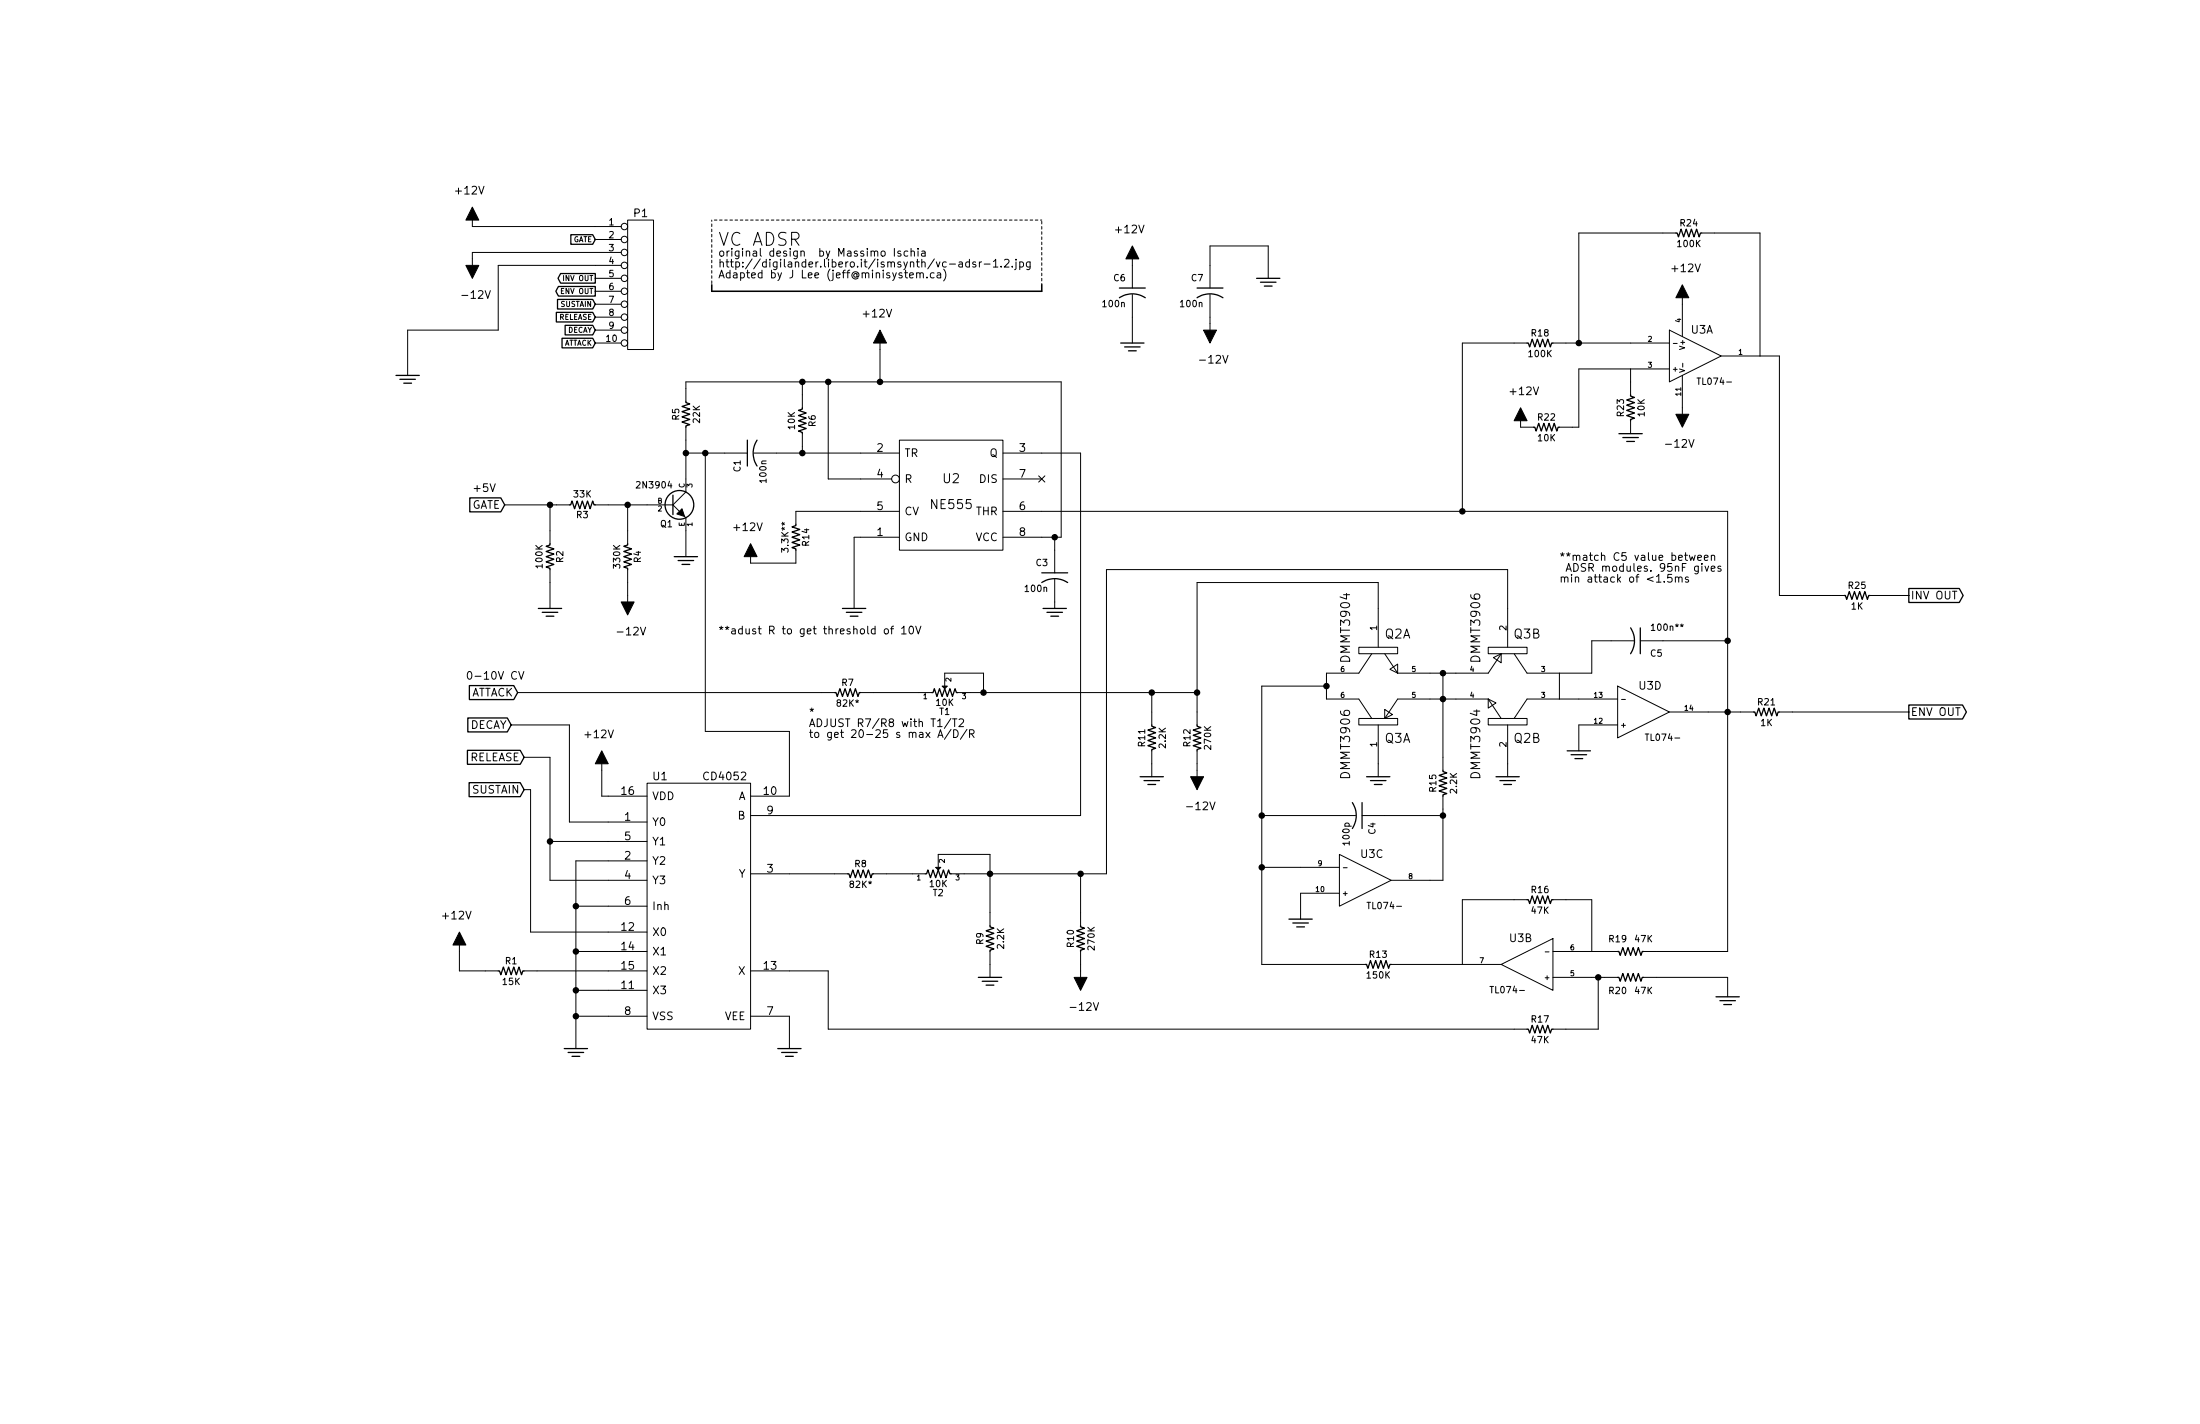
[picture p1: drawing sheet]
<svg xmlns="http://www.w3.org/2000/svg" width="432mm" height="279mm" viewBox="0 0 432 279" stroke-linecap="round" stroke-linejoin="round" font-family="sans-serif">
<g fill="none" stroke="#000" stroke-width=".2">
<path d="M92.7 43.2v1.3h29.2M116.8 47h5.1M116.8 54.6h5.1M116.8 57.2h5.1M116.8 59.7h5.1M121.9 49.5h-29.2v2.6M121.9 52.1h-24.1v12.7h-17.8v8.9M123.2 43.2h5.1v25.4h-5.1zM175.5 48.7v1.6M176.8 49.3h-.4l-.2 .2 .1 .2 .5 .1v.4h-.6M178.2 49.3h-.5l-.3 .3v.4l.2 .2h.6M178.5 54l.8-.1-.1-.3-.4-.1-.3 .2 .1 .8h.6"/>
<path d="M178.8 49.4l.1-.1a.36 .36 0 0 1 .6 .2v.8M178.8 48.7v1.6M179.9 53.7l.1-.1a.36 .36 0 0 1 .6 .1v.8M179.9 53.5v1M180.2 48.7v.2M180.2 49.3v1M180.6 53.7a.35 .35 0 0 1 .3-.2 .35 .35 0 0 1 .3 .2v.8M180.9 49.3h.6l.1 1M181.6 49.6l-.5 .1a.3 .3 0 0 0-.3 .3 .3 .3 0 0 0 .3 .3l.5-.1M181.9 54.4v.1M183.3 53.6l-.4-.1-.3 .3v.5l.2 .2h.5M184 53.6h.6v.9"/>
<path d="M184.6 53.9h-.5a.3 .3 0 0 0-.2 .3 .3 .3 0 0 0 .2 .3h.5M185.2 52.8a1.75 1.75 0 0 1 0 2.3M186.4 51.8h1.1M188.2 51.5h.6l.1 .9M188.9 51.7l-.5 .1a.3 .3 0 0 0-.2 .3 .3 .3 0 0 0 .2 .3l.5-.1M190.3 51.5l-.5-.1-.3 .3v.4l.2 .2h.6M190.3 50.9v1.5M191.5 51.5l-.4-.1-.2 .2 .1 .2 .5 .2v.3h-.6M192.2 51.4v1M192.7 51.4l-.3 .1-.2 .2M193.2 51.8h1.1M195 51.3l.4-.4v1.5"/>
<path d="M195 52.4h.9M196.5 52.2v.2M197.2 51l.5-.1 .3 .1v.3l-.9 1.1h.9M198.7 52.2v.2M199.4 51.4v1.3l-.3 .2M199.4 50.9v.1M200.2 51.5l.4-.1 .3 .3v.4l-.2 .2h-.5M200.2 51.4v1.5M202.2 51.4v1.2l-.3 .3-.4-.1M202.2 51.5l-.4-.1-.4 .3v.4l.2 .2h.6M222.2 50.8v5.7M222.2 57.8v9.5"/>
<path d="M237.5 57.8v7M248.9 54.6v-6.3h-11.4v8.2M328.9 45.7h-19v21.6M330.2 58.4v7.6M334 45.7h11.4v24.2M116.8 67.3h5.1M116.8 62.2h5.1M116.8 64.8h5.1M134.6 78.7v-3.8h73.7v30.5h-11.5M157.5 74.9v5.1M162.6 74.9v19.1h12.4M172.7 67.3v7.6"/>
<path d="M299.7 67.3h-12.7v33M304.8 67.3h22.9M320 72.4v5.1M327.7 64.8l10.1 5.1-10.1 5zM327.7 72.4h-17.8v11.4h-3.8M328.4 67.4h.8M329.6 72.4l1.1 .3-1.1 .4M330.2 73.7v7.6M330.3 71.3v.7M333.1 74.2h.7M337.8 69.9h11.4v46.9h12.7M338.9 75h1"/>
<path d="M99.1 99.1h12.7M107.9 99.1v7.6M116.8 99.1h15.3M123.2 99.1v7.6M132.1 99.1l1.2 1.2M134.6 88.9h12.1M134.6 83.8v12.7l-2.5 2.6M138.4 88.9v54.6h16.5v12.7h-7.6M148 88.9h28.5M157.5 85.1v3.8M176.5 86.4h20.3v21.6h-20.3zM196.8 88.9h15.3v71.1h-64.8"/>
<path d="M196.8 94h7.7M203.9 93.4l1.2 1.2M205.1 93.4l-1.2 1.2M298.4 82.6v1.2h2.6M320 82.6v2.5M107.9 111.8v7.6M123.2 111.8v6.3M134.4 101.3l.2 .3v7.6M156.2 108v2.5h-8.9v-1.3M176.5 105.4h-8.9v14M176.5 100.3h-20.3v2.6M196.8 100.3h142.3v86.4h-16.5"/>
<path d="M207 105.4v7M207 113.7v5.7M326.6 114.1v.1M328.1 112.7h-.7l-.1 .7 .2-.1 .5 .1 .2 .5-.3 .3-.6-.1M328.8 113.4l.1-.1a.36 .36 0 0 1 .6 .1v.8M328.8 113.2v1M329.5 113.4a.35 .35 0 0 1 .3-.2 .35 .35 0 0 1 .3 .2v.8M331.4 113.3l-.4-.1-.2 .2 .1 .2 .5 .2v.3h-.6M331.6 108.9l.3 1.1 .2-.8 .3 .8 .3-1.1M333.2 109.4l.8-.1-.1-.3-.4-.1-.3 .3 .1 .7h.6M334 110.6v.1M334 111.1v1"/>
<path d="M334.5 109.4l.8-.1-.1-.3-.5-.1-.2 .3 .1 .7h.6M334.6 111.1l.4 1 .4-1M335.9 111.6l.7-.2-.1-.2-.4-.1-.2 .2v.7h.6M335.9 109.1l.1-.1a.36 .36 0 0 1 .5 .2v.8M335.9 108.9v1.1M337.7 111.2l-.3-.1-.2 .2v.2l.5 .2v.3h-.5M367 116.8h7.6M101.4 131.9a.72 .72 0 0 0-1.1 .5 .72 .72 0 0 0 .8 .9l.3-.2M101.6 135.9h62.2M101.8 131.7l.5 1.6 .5-1.6M168.9 135.9h14M173.7 123.4h.4l.3 .3v.4l-.3 .3-.4-.1-.1-.2z"/>
<path d="M174.8 123.4h.6M175.4 122.9l-.4 .2v1.3M177 123.3l.4-.4v1.5M177 124.4h.9M178.6 123l.2-.1a.81 .81 0 0 1 .5 .7 .81 .81 0 0 1-.5 .8l-.2-.2-.2-.4zM179.7 122.9l.5 1.5 .5-1.5M185.4 134.6v-2.5h7.6v3.8M188 135.9h46.9M226.1 135.9v6.3M260.3 134.6h-12.7v54.6h20.4M266.7 127h7.6v1.3h-7.6zM269.2 128.3l-2.5 3.8h-6.4v5.1h6.4l2.5 3.8"/>
<path d="M270.5 127v-12.7h-35.6v27.9M271.8 139.2l1.5 1-1.5 .8zM271.8 128.3l2.5 3.8M272.8 131.3l1.5-1v1.8zM283.2 132.1v19M292.1 127h7.6v1.3h-7.6zM292.1 137.2l1.5 .7-1.5 1zM292.1 137.2h-17.8l-2.5 3.8M292.1 137.2l2.5 3.8M293.1 129l1.5-.7v1.7zM294.6 128.3l-2.5 3.8h-17.8M295.9 127v-15.2h-78.7v59.7h-30.5"/>
<path d="M306.1 132.1v5.1M317.5 134.6l10.2 5.1-10.2 5.1zM317.5 137.2h-17.8l-2.5 3.8M318.3 137.2h.7M320.7 125.7h-8.3v6.4h-12.7l-2.5-3.8M321.9 125.7h17.2M327.7 139.7h16.5M329.8 122.6l.3 .1 .3-.1M349.2 139.7h25.4M100.3 142.2h11.5v19.1h15.2M102.9 148.6h5v24.1h19.1M102.9 154.9h1.2v28h22.9"/>
<path d="M118.1 149.9v6.3h8.9M127 153.7h20.3v48.2h-20.3zM184 142.6h.9M184.1 144.7l.5-1.5 .5 1.5M184.2 144.3h.7M186.6 141l-1.3 1.9M186.7 143.1l-1.3 2M186.9 141h.9M187.2 143.2a.77 .77 0 0 1 .9 .7 .77 .77 0 0 1-.9 .8zM187.4 141v1.6M188.2 141.2l.6-.2 .3 .2v.3l-.9 1.1h.9M189.8 143.1l-1.3 2"/>
<path d="M190.3 144l.7-.1 .2-.2-.1-.4-.2-.1h-.6v1.5M190.7 144l.5 .7M226.1 147.3v5.1M234.9 147.3v5.1M266.7 141h7.6v1.2h-7.6zM270.5 142.2v10.2M283.2 156.2v16.5h-10.2M292.1 141h7.6v1.2h-7.6zM295.9 142.2v10.2M317.5 142.2h-7.6v5.1M322.9 144h.7M328.7 144.8h1"/>
<path d="M107.9 165.1h19.1M113 177.8h14M127 168.9h-14v36.8M147.3 171.5h19.1M171.4 171.5h10.2M184.1 170.2v-2.6h10.2v14M212.1 171.5v10.1M247.6 160h18.5M247.6 170.2h15.3M262.9 167.6l10.1 5.1-10.1 5.1zM262.9 175.3h-7.6v5M263.7 170.3h.7"/>
<path d="M267.3 160h15.9M268.3 177h.7M274.1 177.8h1M299.7 176.5h-12.7v12.7M304.8 176.5h7.6v10.2M90.2 185.4v5.1h7.6M102.9 190.5h24.1M113 199.4h14M113 194.3h14M113 186.7h14M147.3 199.4h7.6v6.3M147.3 190.5h15.3v11.4h137.1"/>
<path d="M194.3 186.7v5.1M212.1 186.7v5.1M273 189.2h21.6M292.4 193.5h.7M294.6 189.2l10.2-5v10.1zM298.2 194.3h1M303.3 186.8h.7M304.8 186.7h12.7M304.8 191.8h12.7M313.7 191.8v10.1h-8.9M322.6 191.8h16.5v3.8"/>
<circle cx="122.6" cy="49.5" r=".63"/>
<circle cx="122.6" cy="47" r=".63"/>
<circle cx="122.6" cy="57.1" r=".63"/>
<circle cx="122.6" cy="59.7" r=".63"/>
<circle cx="122.6" cy="52.1" r=".63"/>
<circle cx="122.6" cy="54.6" r=".63"/>
<circle cx="122.6" cy="44.4" r=".63"/>
<circle cx="122.6" cy="62.2" r=".63"/>
<circle cx="122.6" cy="64.8" r=".63"/>
<circle cx="122.6" cy="67.3" r=".63"/>
<circle cx="175.8" cy="94" r=".76"/>
</g>
<g fill="none" stroke="#000" stroke-width=".25">
<path d="M109.4 58.8h6.9l.5 .9-.5 .9h-6.9zM109.6 56.2h7.2v1.9h-7.2l-.5-.9zM110 53.7h6.8v1.8h-6.8l-.5-.9zM112 46.1h4.3l.5 .9-.5 .9h-4.3zM219.7 58.4a4.6 4.6 0 0 1 5.1 0M219.7 56.5h5.1M234.9 58.4a4.6 4.6 0 0 1 5.1 0M234.9 56.5h5.1M246.6 54.6h4.6M247.4 55.4h3M248.2 56.1h1.5M328.9 45.7h.3l.2 .8 .5-1.5 .6 1.5 .5-1.5 .5 1.5 .5-1.5 .5 1.5 .5-1.5 .5 1.5 .3-.8h.2"/>
<path d="M77.7 73.7h4.6M78.5 74.4h3M79.2 75.2h1.6M109.2 61.3h7.1l.5 .9-.5 1h-7.1zM110.3 66.4h6l.5 .9-.5 .9h-6zM110.9 63.8h5.4l.5 1-.5 .9h-5.4zM134.6 78.7v.3l.8 .2-1.5 .6 1.5 .5-1.5 .5 1.5 .5-1.5 .5 1.5 .5-1.5 .5 1.5 .5-.8 .3v.2M220 67.3h4.5M220.7 68.1h3.1M221.5 68.8h1.5M299.7 67.3h.3l.2 .8 .5-1.6 .5 1.6 .6-1.6 .5 1.6 .5-1.6 .5 1.6 .5-1.6 .5 1.6 .2-.8h.3M320 77.5v.2l.8 .3-1.5 .5 1.5 .5-1.5 .5 1.5 .5-1.5 .5 1.5 .5-1.5 .5 1.5 .5-.8 .3v.3"/>
<path d="M92.2 97.7h6.1l.8 1.4-.8 1.3h-6.1zM111.8 99.1h.2l.3-.8 .5 1.5 .5-1.5 .5 1.5 .5-1.5 .5 1.5 .5-1.5 .5 1.5 .5-1.5 .3 .8h.2M132.1 97.2v3.8M146.7 86.4v5M148.6 86.4a4.6 4.6 0 0 0 0 5M157.5 80v.3l-.8 .2 1.5 .5-1.5 .5 1.5 .5-1.5 .6 1.5 .5-1.5 .5 1.5 .5-1.5 .5 .8 .2v.3M301 83.8h.2l.3 .8 .5-1.5 .5 1.5 .5-1.5 .5 1.5 .5-1.5 .5 1.5 .6-1.5 .5 1.5 .2-.8h.3M317.8 85.1h4.5M318.5 85.9h3.1M319.3 86.6h1.5M105.7 119.4h4.5M107.9 106.7v.2l-.7 .3 1.5 .5-1.5 .5 1.5 .5-1.5 .5 1.5 .5-1.5 .5 1.5 .5-1.5 .6 .7 .2v.3"/>
<path d="M123.2 106.7v.2l-.8 .3 1.6 .5-1.6 .5 1.6 .5-1.6 .5 1.6 .5-1.6 .5 1.6 .5-1.6 .6 .8 .2v.3M132.3 109.2h4.6M133.1 110h3M133.9 110.7h1.5M156.2 102.9v.2l-.8 .3 1.6 .5-1.6 .5 1.6 .5-1.6 .5 1.6 .5-1.6 .5 1.6 .5-1.6 .5 .8 .3v.3M165.4 119.4h4.5M204.5 114.3a4.6 4.6 0 0 1 5 0M204.5 112.4h5M204.7 119.4h4.6M361.9 116.8h.3l.3 .8 .5-1.5 .5 1.5 .5-1.5 .5 1.5 .5-1.5 .5 1.5 .5-1.5 .5 1.5 .3-.8h.2M374.6 115.5h10l.7 1.3-.7 1.4h-10zM92.1 134.5h8.7l.8 1.4-.8 1.4h-8.7z"/>
<path d="M106.4 120.1h3.1M107.2 120.9h1.5M163.8 135.9h.3l.2 .8 .5-1.6 .6 1.6 .5-1.6 .5 1.6 .5-1.6 .5 1.6 .5-1.6 .5 1.6 .3-.8h.2M166.1 120.1h3.1M166.9 120.9h1.5M182.9 135.9h.2l.3-.8 .5 1.6 .5-1.6 .5 1.6 .5-1.6 .5 1.6 .5-1.6 .5 1.6 .6-1.6 .2 .8h.3M205.5 120.1h3M206.2 120.9h1.6M320 123.2a4.6 4.6 0 0 1 0 5.1M321.9 123.2v5.1M344.2 139.7h.2l.3 .8 .5-1.6 .5 1.6 .5-1.6 .5 1.6 .5-1.6 .5 1.6 .5-1.6 .5 1.6 .3-.8h.2M374.6 138.3h10.6l.8 1.4-.8 1.4h-10.6z"/>
<path d="M91.7 147.2h10.4l.8 1.4-.8 1.4h-10.4zM91.8 140.9h7.8l.7 1.3-.7 1.4h-7.8zM92.1 153.6h10l.8 1.3-.8 1.4h-10zM223.8 152.4h4.5M224.5 153.2h3.1M225.3 153.9h1.5M226.1 142.2v.3l.7 .2-1.5 .6 1.5 .5-1.5 .5 1.5 .5-1.5 .5 1.5 .5-1.5 .5 1.5 .5-.7 .3v.2M234.9 142.2v.3l.8 .2-1.5 .6 1.5 .5-1.5 .5 1.5 .5-1.5 .5 1.5 .5-1.5 .5 1.5 .5-.8 .3v.2M265.4 157.5a4.6 4.6 0 0 1 0 5.1M267.3 157.5v5.1M268.2 152.4h4.6M269 153.2h3"/>
<path d="M269.7 153.9h1.6M283.2 151.1v.3l.8 .2-1.6 .5 1.6 .6-1.6 .5 1.6 .5-1.6 .5 1.6 .5-1.6 .5 1.6 .5-.8 .3v.2M293.6 152.4h4.6M294.4 153.2h3M295.1 153.9h1.6M307.6 147.3h4.6M308.4 148.1h3M309.1 148.8h1.5M166.4 171.5h.2l.3 .7 .5-1.5 .5 1.5 .5-1.5 .5 1.5 .5-1.5 .5 1.5 .5-1.5 .5 1.5 .3-.7h.2M181.6 171.5h.3l.2-.8 .5 1.5 .5-1.5 .5 1.5 .5-1.5 .6 1.5 .5-1.5 .5 1.5 .5-1.5 .2 .8h.3M299.7 176.5h.3l.2 .8 .5-1.5 .5 1.5 .6-1.5 .5 1.5 .5-1.5 .5 1.5 .5-1.5 .5 1.5 .2-.8h.3M97.8 190.5h.2l.3 .8 .5-1.6 .5 1.6 .5-1.6 .5 1.6 .5-1.6 .5 1.6 .6-1.6 .5 1.6 .2-.8h.3"/>
<path d="M192 191.8h4.6M192.8 192.5h3M193.5 193.3h1.6M194.3 181.6v.3l.8 .2-1.6 .5 1.6 .5-1.6 .5 1.6 .6-1.6 .5 1.6 .5-1.6 .5 1.6 .5-.8 .2v.3M212.1 181.6v.3l.8 .2-1.6 .5 1.6 .5-1.6 .5 1.6 .6-1.6 .5 1.6 .5-1.6 .5 1.6 .5-.8 .2v.3M253 180.3h4.6M253.7 181.1h3.1M254.5 181.9h1.5M268 189.2h.2l.3 .8 .5-1.5 .5 1.5 .5-1.5 .5 1.5 .5-1.5 .5 1.5 .5-1.5 .5 1.5 .3-.8h.2M317.5 186.7h.3l.2 .8 .5-1.6 .5 1.6 .5-1.6 .5 1.6 .5-1.6 .6 1.6 .5-1.6 .5 1.6 .2-.8h.3M317.5 191.8h.3l.2 .7 .5-1.5 .5 1.5 .5-1.5 .5 1.5 .5-1.5 .6 1.5 .5-1.5 .5 1.5 .2-.7h.3M336.8 195.6h4.6"/>
<path d="M337.6 196.3h3M338.3 197.1h1.6M110.7 205.7h4.6M111.5 206.5h3.1M112.3 207.3h1.5M152.7 205.7h4.5M153.4 206.5h3.1M154.2 207.3h1.5M299.7 201.9h.3l.2 .8 .5-1.5 .5 1.5 .6-1.5 .5 1.5 .5-1.5 .5 1.5 .5-1.5 .5 1.5 .2-.8h.3"/>
<circle cx="133.3" cy="99.1" r="2.82"/>
</g>
<g fill="#000" stroke="#000" stroke-width=".2">
<path d="M92.7 40.6l1.3 2.6h-2.6zM91.4 52.1h2.6l-1.3 2.5zM222.2 48.3l1.3 2.5h-2.5zM330.2 55.9l1.3 2.5h-2.6zM172.7 64.8l1.3 2.5h-2.6zM236.2 64.8h2.6l-1.3 2.5zM298.4 80l1.3 2.6h-2.5zM328.9 81.3h2.6l-1.3 2.5zM121.9 118.1h2.6l-1.3 2.6zM132.8 100.8l1.1-1 .5 1.5zM147.3 106.7l1.3 2.5h-2.6zM184.9 134.6h1l-.5 .5z"/>
<path d="M118.1 147.3l1.3 2.6h-2.6zM233.7 152.4h2.5l-1.3 2.5zM183.6 170.2h1.1l-.6 .5zM90.2 182.9l1.2 2.5h-2.5zM210.8 191.8h2.6l-1.3 2.5z"/>
</g>
<g fill="#000" stroke="#000" stroke-width=".25">
<circle cx="157.5" cy="74.9" r=".51"/>
<circle cx="162.6" cy="74.9" r=".51"/>
<circle cx="172.7" cy="74.9" r=".51"/>
<circle cx="309.9" cy="67.3" r=".51"/>
<circle cx="108" cy="99.1" r=".51"/>
<circle cx="123.2" cy="99.1" r=".51"/>
<circle cx="134.6" cy="88.9" r=".51"/>
<circle cx="138.4" cy="88.9" r=".51"/>
<circle cx="157.5" cy="88.9" r=".51"/>
<circle cx="207" cy="105.4" r=".51"/>
<circle cx="287" cy="100.3" r=".51"/>
<circle cx="193" cy="135.9" r=".51"/>
<circle cx="226.1" cy="135.9" r=".51"/>
<circle cx="235" cy="135.9" r=".51"/>
<circle cx="260.3" cy="134.6" r=".51"/>
<circle cx="283.2" cy="132.1" r=".51"/>
<circle cx="283.2" cy="137.2" r=".51"/>
<circle cx="339.1" cy="125.7" r=".51"/>
<circle cx="339.1" cy="139.7" r=".51"/>
<circle cx="108" cy="165.1" r=".51"/>
<circle cx="113" cy="177.8" r=".51"/>
<circle cx="194.3" cy="171.5" r=".51"/>
<circle cx="212.1" cy="171.5" r=".51"/>
<circle cx="247.7" cy="160" r=".51"/>
<circle cx="247.7" cy="170.2" r=".51"/>
<circle cx="283.2" cy="160" r=".51"/>
<circle cx="113" cy="186.7" r=".51"/>
<circle cx="113" cy="194.3" r=".51"/>
<circle cx="113" cy="199.4" r=".51"/>
<circle cx="313.7" cy="191.8" r=".51"/>
</g>
<path d="M139.7 43.2v12.7M204.5 55.9v-12.7M204.5 43.2h-64.8" fill="none" stroke="#000" stroke-width=".2" stroke-dasharray=".5" stroke-dashoffset=".3"/>
<path d="M139.7 55.9v1.3h64.8v-1.3" fill="none" stroke="#000" stroke-width=".3"/>
<text font-size="3.5" x="141" y="48.3">VC ADSR</text>
<g font-size="2.5">
<text x="185.1" y="94.8">U2</text>
<text x="182.9" y="99.9">NE555</text>
<text x="271.8" y="125.3">Q2A</text>
<text x="297.2" y="125.3">Q3B</text>
<text x="265" y="129.6" transform="rotate(-90 265 129.6)">DMMT3904</text>
<text x="290.5" y="129.6" transform="rotate(-90 290.5 129.6)">DMMT3906</text>
<text x="271.8" y="145.7">Q3A</text>
<text x="297.2" y="145.7">Q2B</text>
<text x="265" y="152.5" transform="rotate(-90 265 152.5)">DMMT3906</text>
<text x="290.5" y="152.5" transform="rotate(-90 290.5 152.5)">DMMT3904</text>
</g>
<g font-size="2.1">
<text x="89.6" y="38.2">+12V</text>
<text x="124.4" y="42.6">P1</text>
<text x="219.1" y="45.8">+12V</text>
<text x="141" y="50.3">original design by Massimo Ischia</text>
<text x="141" y="52.5">http://digilander.libero.it/ismsynth/vc-adsr-1.2.jpg</text>
<text x="328.3" y="53.4">+12V</text>
<text x="91.1" y="58.6">-12V</text>
<text x="141" y="54.6">Adapted by J Lee (jeff@minisystem.ca)</text>
<text x="169.6" y="62.3">+12V</text>
<text x="331.9" y="65.5">U3A</text>
<text x="235.9" y="71.3">-12V</text>
<text x="296.6" y="77.5">+12V</text>
<text x="172.1" y="88.6">2</text>
<text x="177.5" y="89.7">TR</text>
<text x="194.2" y="89.7">Q</text>
<text x="200.1" y="88.6">3</text>
<text x="327.3" y="87.8">-12V</text>
<text x="172.1" y="93.7">4</text>
<text x="177.5" y="94.7">R</text>
<text x="192.3" y="94.7">DIS</text>
<text x="200.1" y="93.7">7</text>
<text x="92.3" y="99.8">GATE</text>
<text x="92.7" y="96.5">+5V</text>
<text x="172.1" y="100.1">5</text>
<text x="177.5" y="101.1">CV</text>
<text x="191.5" y="101.1">THR</text>
<text x="200.1" y="100.1">6</text>
<text x="144.2" y="104.2">+12V</text>
<text x="172.1" y="105.2">1</text>
<text x="177.5" y="106.2">GND</text>
<text x="191.4" y="106.2">VCC</text>
<text x="200.1" y="105.2">8</text>
<text x="306.1" y="110">**match C5 value between</text>
<text x="306.7" y="112.2">ADSR modules. 95nF gives</text>
<text x="306.1" y="114.3">min attack of &lt;1.5ms</text>
<text x="375.1" y="117.6">INV OUT</text>
<text x="121.6" y="124.7">-12V</text>
<text x="141" y="124.5">**adust R to get threshold of 10V</text>
<text x="91.4" y="133.3">0-10V CV</text>
<text x="92" y="136.7">ATTACK</text>
<text x="321.7" y="135.3">U3D</text>
<text x="92" y="143">DECAY</text>
<text x="158.7" y="140.5">*</text>
<text x="158.7" y="142.6">ADJUST R7/R8 with T1/T2</text>
<text x="375.1" y="140.5">ENV OUT</text>
<text x="91.9" y="149.4">RELEASE</text>
<text x="115" y="144.8">+12V</text>
<text x="158.7" y="144.8">to get 20-25 s max A/D/R</text>
<text x="92.6" y="155.7">SUSTAIN</text>
<text x="122" y="156">16</text>
<text x="128.2" y="153.1">U1</text>
<text x="138.4" y="153.1">CD4052</text>
<text x="150" y="156">10</text>
<text x="122.6" y="161">1</text>
<text x="128" y="157">VDD</text>
<text x="144.8" y="160.8">B</text>
<text x="144.8" y="157">A</text>
<text x="150.5" y="159.8">9</text>
<text x="233.3" y="159">-12V</text>
<text x="122.6" y="164.8">5</text>
<text x="128" y="162.1">Y0</text>
<text x="128" y="165.9">Y1</text>
<text x="122.6" y="168.7">2</text>
<text x="122.6" y="172.5">4</text>
<text x="128" y="169.7">Y2</text>
<text x="128" y="173.5">Y3</text>
<text x="144.9" y="172.2">Y</text>
<text x="150.5" y="171.2">3</text>
<text x="267.1" y="168.3">U3C</text>
<text x="122.6" y="177.5">6</text>
<text x="128" y="178.6">Inh</text>
<text x="87" y="180.4">+12V</text>
<text x="122" y="182.6">12</text>
<text x="128" y="183.6">X0</text>
<text x="296.3" y="184.8">U3B</text>
<text x="122" y="186.4">14</text>
<text x="122" y="190.2">15</text>
<text x="128" y="187.5">X1</text>
<text x="128" y="191.3">X2</text>
<text x="144.9" y="191.3">X</text>
<text x="150" y="190.2">13</text>
<text x="122" y="194.1">11</text>
<text x="128" y="195.1">X3</text>
<text x="122.6" y="199.1">8</text>
<text x="128" y="200.2">VSS</text>
<text x="142.1" y="200.2">VEE</text>
<text x="150.5" y="199.1">7</text>
<text x="210.5" y="198.3">-12V</text>
</g>
<g font-size="1.8">
<text x="119.5" y="44.2">1</text>
<text x="119.5" y="46.7">2</text>
<text x="329.8" y="44.4">R24</text>
<text x="119.5" y="49.3">3</text>
<text x="119.5" y="51.8">4</text>
<text x="329.4" y="48.5">100K</text>
<text x="119.5" y="54.4">5</text>
<text x="119.5" y="56.9">6</text>
<text x="119.5" y="59.4">7</text>
<text x="218.6" y="55.2">C6</text>
<text x="233.9" y="55.2">C7</text>
<text x="119.5" y="62">8</text>
<text x="119.5" y="64.5">9</text>
<text x="216.6" y="60.2">100n</text>
<text x="231.8" y="60.2">100n</text>
<text x="300.6" y="66">R18</text>
<text x="119" y="67.1">10</text>
<text x="300.2" y="70.1">100K</text>
<text x="333.7" y="75.5">TL074-</text>
<text x="133.3" y="82.4" transform="rotate(-90 133.3 82.4)">R5</text>
<text x="137.4" y="82.9" transform="rotate(-90 137.4 82.9)">22K</text>
<text x="160.1" y="83.7" transform="rotate(-90 160.1 83.7)">R6</text>
<text x="301.9" y="82.5">R22</text>
<text x="318.7" y="81.6" transform="rotate(-90 318.7 81.6)">R23</text>
<text x="322.8" y="81.6" transform="rotate(-90 322.8 81.6)">10K</text>
<text x="156" y="84.2" transform="rotate(-90 156 84.2)">10K</text>
<text x="301.9" y="86.6">10K</text>
<text x="125.3" y="95.8">2N3904</text>
<text x="145.3" y="92.5" transform="rotate(-90 145.3 92.5)">C1</text>
<text x="150.4" y="94.6" transform="rotate(-90 150.4 94.6)">100n</text>
<text x="112.7" y="97.6">33K</text>
<text x="113.2" y="101.7">R3</text>
<text x="129.6" y="103.4">Q1</text>
<text x="154.7" y="107.9" transform="rotate(-90 154.7 107.9)">3.3K**</text>
<text x="158.8" y="107" transform="rotate(-90 158.8 107)">R14</text>
<text x="106.5" y="111.3" transform="rotate(-90 106.5 111.3)">100K</text>
<text x="110.5" y="110.3" transform="rotate(-90 110.5 110.3)">R2</text>
<text x="121.7" y="111.3" transform="rotate(-90 121.7 111.3)">330K</text>
<text x="125.8" y="110.3" transform="rotate(-90 125.8 110.3)">R4</text>
<text x="203.4" y="111">C3</text>
<text x="201.3" y="116.1">100n</text>
<text x="362.9" y="115.5">R25</text>
<text x="363.4" y="119.6">1K</text>
<text x="270.3" y="123.7" transform="rotate(-90 270.3 123.7)">1</text>
<text x="295.7" y="123.7" transform="rotate(-90 295.7 123.7)">2</text>
<text x="324.5" y="123.7">100n**</text>
<text x="324" y="128.8">C5</text>
<text x="165.3" y="134.6">R7</text>
<text x="164.4" y="138.6">82K*</text>
<text x="183.8" y="138.5">10K</text>
<text x="184.4" y="140.3">T1</text>
<text x="345.1" y="138.4">R21</text>
<text x="345.6" y="142.4">1K</text>
<text x="224.7" y="146.4" transform="rotate(-90 224.7 146.4)">R11</text>
<text x="228.8" y="146.6" transform="rotate(-90 228.8 146.6)">2.2K</text>
<text x="233.6" y="146.4" transform="rotate(-90 233.6 146.4)">R12</text>
<text x="237.7" y="146.9" transform="rotate(-90 237.7 146.9)">270K</text>
<text x="270.3" y="146.5" transform="rotate(-90 270.3 146.5)">1</text>
<text x="295.7" y="146.5" transform="rotate(-90 295.7 146.5)">2</text>
<text x="323.5" y="145.3">TL074-</text>
<text x="281.9" y="155.3" transform="rotate(-90 281.9 155.3)">R15</text>
<text x="286" y="155.5" transform="rotate(-90 286 155.5)">2.2K</text>
<text x="264.9" y="165.7" transform="rotate(-90 264.9 165.7)">100p</text>
<text x="270" y="163.7" transform="rotate(-90 270 163.7)">C4</text>
<text x="167.8" y="170.1">R8</text>
<text x="167" y="174.2">82K*</text>
<text x="182.5" y="174">10K</text>
<text x="183.1" y="175.8">T2</text>
<text x="268.9" y="178.4">TL074-</text>
<text x="300.6" y="175.2">R16</text>
<text x="300.6" y="179.3">47K</text>
<text x="193" y="185.3" transform="rotate(-90 193 185.3)">R9</text>
<text x="210.8" y="185.8" transform="rotate(-90 210.8 185.8)">R10</text>
<text x="315.9" y="184.9">R19</text>
<text x="321" y="184.9">47K</text>
<text x="99.2" y="189.2">R1</text>
<text x="197.1" y="186" transform="rotate(-90 197.1 186)">2.2K</text>
<text x="214.8" y="186.3" transform="rotate(-90 214.8 186.3)">270K</text>
<text x="268.4" y="192">150K</text>
<text x="268.9" y="187.9">R13</text>
<text x="98.7" y="193.2">15K</text>
<text x="293.1" y="194.9">TL074-</text>
<text x="315.9" y="195">R20</text>
<text x="321" y="195">47K</text>
<text x="300.6" y="200.6">R17</text>
<text x="300.6" y="204.7">47K</text>
</g>
<g font-size="1.4">
<text x="112.2" y="47.5">GATE</text>
<text x="110.1" y="57.7">ENV OUT</text>
<text x="110.7" y="55.1">INV OUT</text>
<text x="109.5" y="62.7">RELEASE</text>
<text x="110" y="60.2">SUSTAIN</text>
<text x="111.2" y="65.3">DECAY</text>
<text x="329.9" y="63.2" transform="rotate(-90 329.9 63.2)">4</text>
<text x="110.4" y="67.8">ATTACK</text>
<text x="323.5" y="67.1">2</text>
<text x="330.7" y="68.3" transform="rotate(-90 330.7 68.3)">V+</text>
<text x="341.2" y="69.6">1</text>
<text x="323.5" y="72.1">3</text>
<text x="328.2" y="72.9">+</text>
<text x="329.9" y="77.6" transform="rotate(-90 329.9 77.6)">11</text>
<text x="134.4" y="95.8" transform="rotate(-90 134.4 95.8)">C</text>
<text x="135.9" y="95.6" transform="rotate(-90 135.9 95.6)">3</text>
<text x="129" y="98.8">B</text>
<text x="129.2" y="100.3">2</text>
<text x="134.4" y="103.3" transform="rotate(-90 134.4 103.3)">E</text>
<text x="135.9" y="103.3" transform="rotate(-90 135.9 103.3)">1</text>
<text x="263.1" y="131.8">6</text>
<text x="277.1" y="131.8">5</text>
<text x="288.5" y="131.8">4</text>
<text x="302.5" y="131.8">3</text>
<text x="181.2" y="137.2">1</text>
<text x="186.7" y="133.7" transform="rotate(-90 186.7 133.7)">2</text>
<text x="188.8" y="137.2">3</text>
<text x="263.1" y="136.9">6</text>
<text x="277.1" y="136.9">5</text>
<text x="288.5" y="136.9">4</text>
<text x="302.5" y="136.9">3</text>
<text x="312.9" y="136.9">13</text>
<text x="312.9" y="142">12</text>
<text x="318" y="142.7">+</text>
<text x="330.7" y="139.4">14</text>
<text x="180" y="172.7">1</text>
<text x="185.4" y="169.3" transform="rotate(-90 185.4 169.3)">2</text>
<text x="187.6" y="172.7">3</text>
<text x="258.7" y="169.9">9</text>
<text x="276.5" y="172.5">8</text>
<text x="258.3" y="175">10</text>
<text x="263.4" y="175.8">+</text>
<text x="290.4" y="189">7</text>
<text x="308.2" y="191.5">5</text>
<text x="308.2" y="186.4">6</text>
<text x="303.5" y="192.3">+</text>
</g>
</svg>
